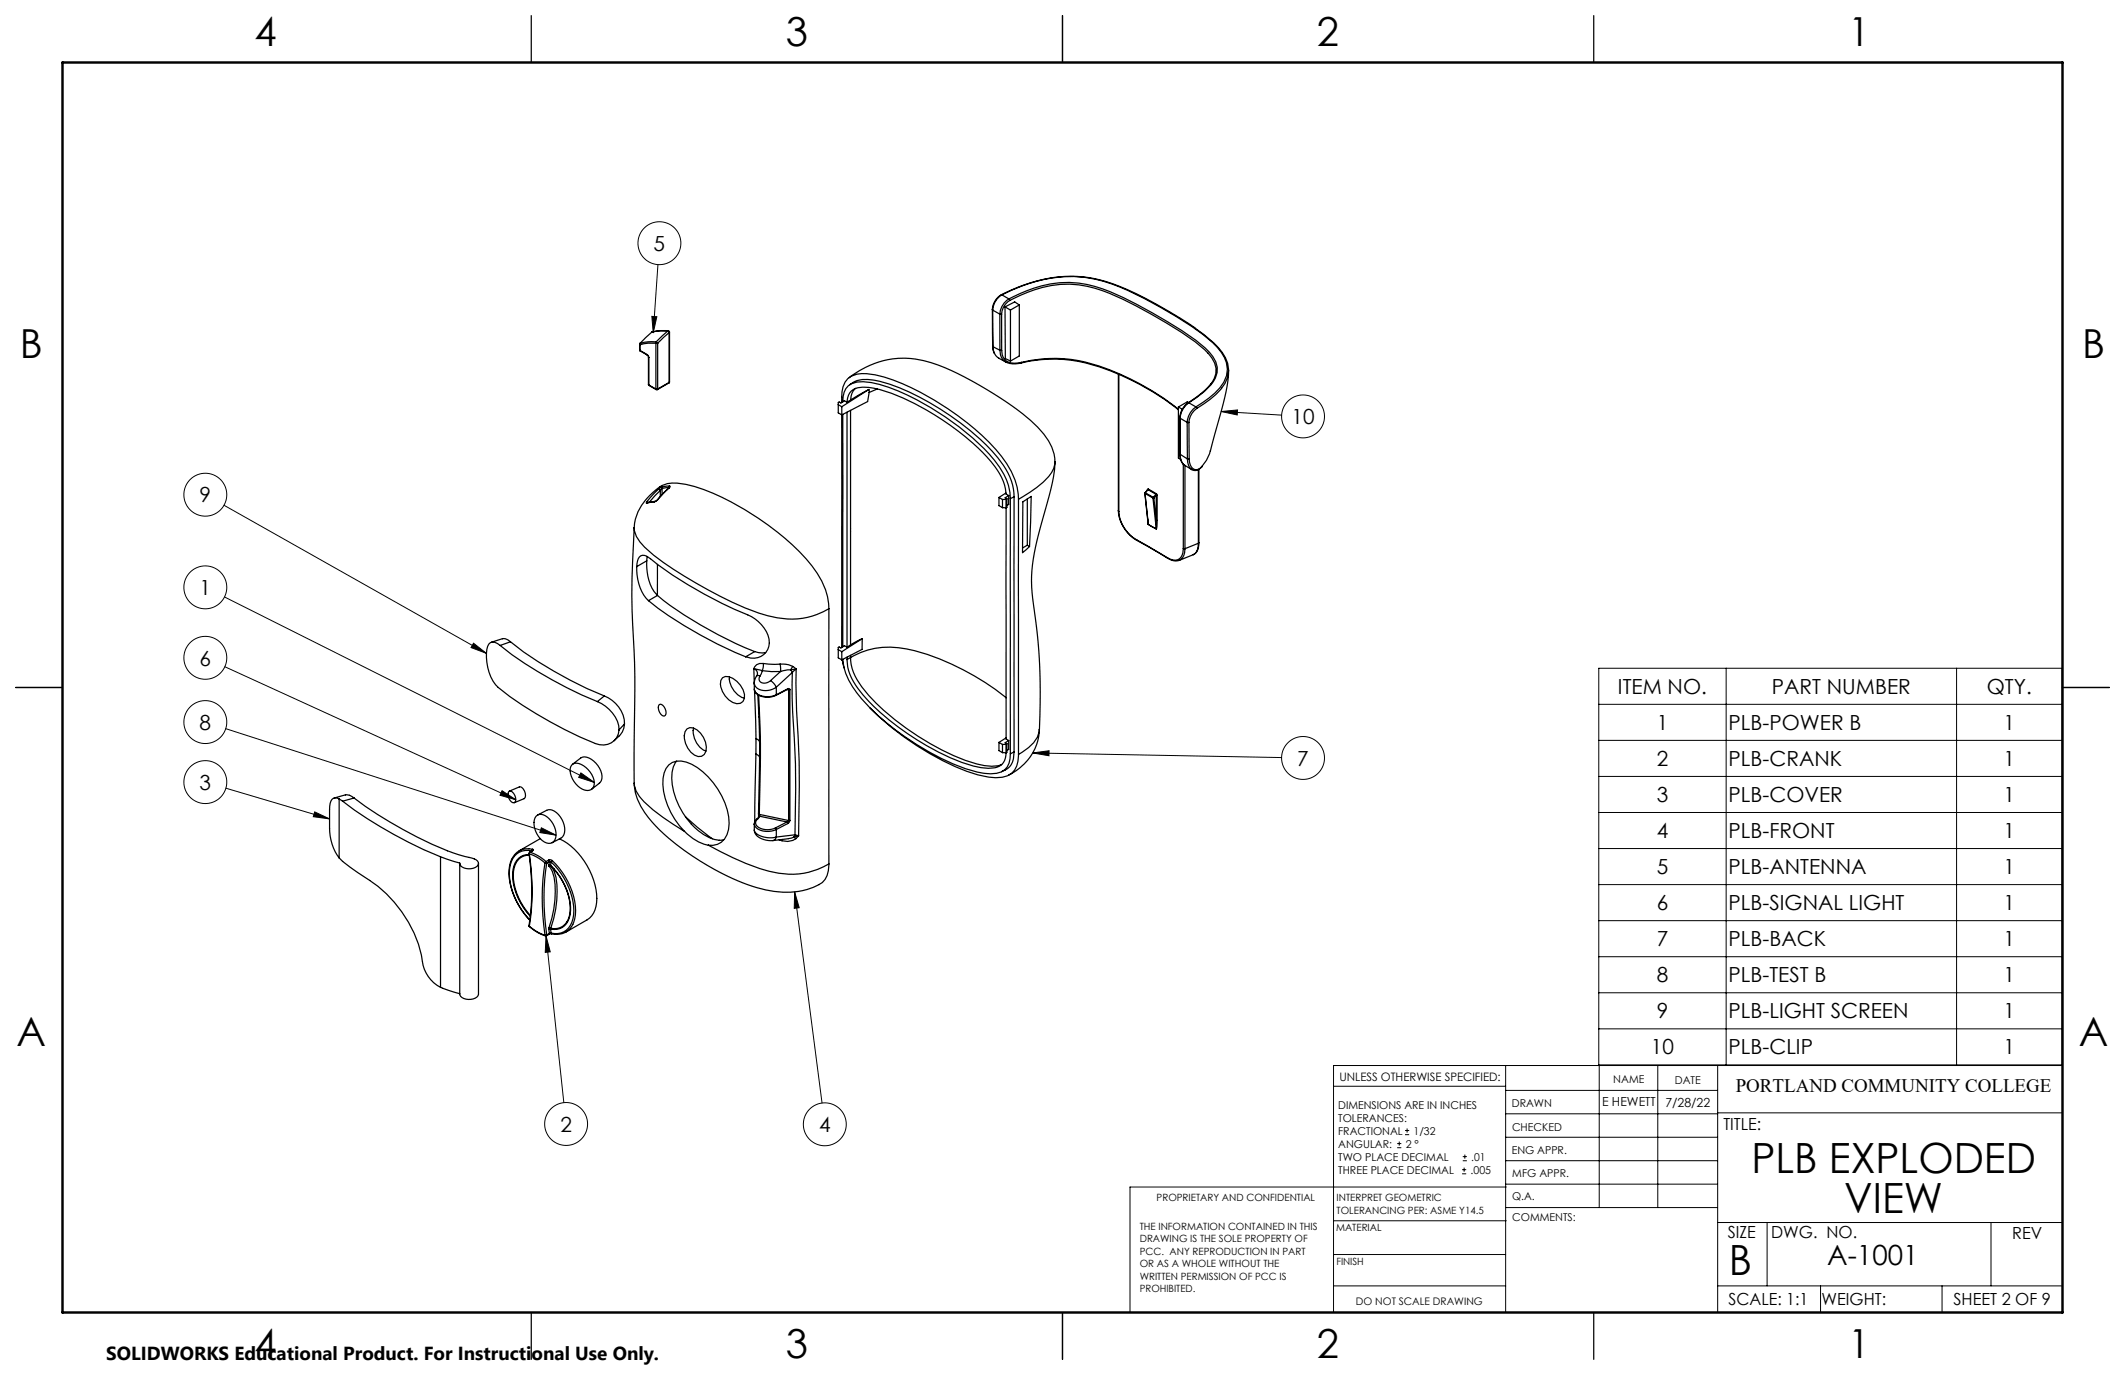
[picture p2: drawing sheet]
<svg xmlns="http://www.w3.org/2000/svg" width="432mm" height="279mm" viewBox="0 0 432 279" stroke-linecap="round" stroke-linejoin="round" font-family="sans-serif">
<g fill="none" stroke="#000" stroke-width=".2">
<path d="M133.7 53.8l-1 13.8M132.5 64.3l1 .1-.8 3.2zM248.1 83.6l3.4-.3-.1 1zM248.1 83.6l12.3 .8M45.5 102.7l53.3 30.1M45.6 121.3l75.2 37.7M45.7 135.5l59.1 27M96.2 130.7l2.6 2.1-3.1-1.2zM324.9 135.8h94.1v80.6h-94.1zM350.8 135.8v80.6M397.6 135.8v80.6M45.9 148.1l67.1 21.6"/>
<path d="M118 157.1l2.8 1.9-3.2-1zM209.9 153l3.3-.4-.1 1zM209.9 153l50.5 .9M324.9 143.1h94.1M324.9 150.4h94.1M324.9 157.8h94.1M45.9 160.2l21.1 6.2M63.9 165l3.1 1.4-3.3-.4zM102 160.7l2.8 1.8-3.2-.9zM110 168.2l3 1.5-3.3-.5zM324.9 165.1h94.1M324.9 172.4h94.1"/>
<path d="M324.9 179.8h94.1M111 190.2l.8 3.2-1 .1zM111 190.2l3.6 33.9M161.5 181.2l.9 3.2-1 .2zM161.5 181.2l5.5 42.9M324.9 187.1h94.1M324.9 194.4h94.1M305.9 216.5v50.2M324.9 201.7h94.1M324.9 209.1h94.1M325 216.5v28.9M336.9 216.5v28.9"/>
<path d="M349 216.5v50.2M419.1 216.5h-148.1v50.2M271 220.7h34.9M283.9 233.2h.8M283.9 232.4h.8M284.3 232v.8M285.5 230.6h.8M285.5 229.7h.8M285.9 229.3v.8M297.1 238.5h.8M297.1 237.7h.8M297.2 235.9h.9"/>
<path d="M297.2 235h.9M297.5 237.3v.8M297.7 234.6v.8M305.9 235.9h43.1M305.9 231.1h43.1M305.9 226.3h43.1M305.9 221.6h43.1M349 226.1h70.1M271 254.9h34.9M271 248.1h35.1M305.9 240.6h43.1M306.1 245.4h42.9"/>
<path d="M306.1 241.2h-76.5v25.5M349 248.4h70.1M359.1 248.4v12.9M404.6 248.4v12.9M271 261.3h34.9M349 261.3h70.1M369.9 261.3v5.4M394.6 261.3v5.4"/>
<circle cx="134" cy="49.4" r="4.4"/>
<circle cx="264.8" cy="84.6" r="4.4"/>
<circle cx="41.7" cy="119.4" r="4.4"/>
<circle cx="41.7" cy="100.5" r="4.4"/>
<circle cx="41.7" cy="133.7" r="4.4"/>
<circle cx="41.7" cy="146.7" r="4.4"/>
<circle cx="41.7" cy="158.9" r="4.4"/>
<circle cx="264.8" cy="154" r="4.4"/>
<circle cx="115" cy="228.4" r="4.4"/>
<circle cx="167.6" cy="228.5" r="4.4"/>
</g>
<g fill="none" stroke="#000" stroke-width=".25">
<path d="M107.9 3.2v9.5M215.9 3.2v9.5M323.8 3.2v9.5M203.5 59.9h.1M203.5 59.9a28.4 28.4 0 0 1 20-3 55.1 55.1 0 0 1 14.2 6.5l5.2 3.3M203.5 59.9a3.6 3.6 0 0 0-1.8 3M203.6 59.9a28.5 28.5 0 0 1 18.8-3.2 46.7 46.7 0 0 1 13.4 5.8 52 52 0 0 1 11.6 8.1 5.8 5.8 0 0 1 .5 8.2 20.3 20.3 0 0 1-4.9 3.9M203.6 59.9l1.4 .8M203.6 59.9a3.8 3.8 0 0 0-1.9 3.1M130 71.1l.1 .2M130 70v.1M130 71.1v.1"/>
<path d="M130 70v1.1M130 71.2l.1 .1M130 71.2l1.5 .8M130 70.1v1.1M130.1 69.8l-.1 .2M130.1 69.8l-.1 .3M130.1 71.3l1.4 .9M131.5 72l.3 .7M131.5 72v.2M131.5 72.2l.3 .4M131.8 78.1l.1 .2M131.8 72.6v.1"/>
<path d="M131.8 78.1v.1M131.8 72.6v5.5M131.8 78.2l.1 .1M131.8 78.2l1.5 .8M131.8 72.7v5.5M131.9 78.3l1.4 .9M132.4 67.5l-2.3 2.3M132.5 67.5h-.1M133.3 69.8h.3M133.3 69.8l-1.6-.1-1.7 .4M133.3 79h.3M133.3 79v.2"/>
<path d="M133.3 69.8v9.2M133.3 69.5l.3 .3M133.3 69.5a8.2 8.2 0 0 0-3.2 .3M133.3 69.5v.3M133.3 79.2h.3M133.6 79v.2M133.6 69.8v9.2M135.7 67.3l-2.4 2.2M135.7 67.3l.3 .3M135.7 67.3l-1.5-.1-1.8 .3M135.8 67.2l.2 .3M135.8 67.2l-.1 .1"/>
<path d="M135.8 67.2h.1M135.8 67.2h-1.5l-1.8 .3M135.9 77.8l-2.3 1.4M136 67.6l-2.4 2.2M136 77.7l-.1 .1M136 67.6v10.1M136 77.7l-2.4 1.3M136 77.6l-.1 .2M136 67.5v.1M136 77.6v.1M136 67.5v10.1M172.6 76.7a17.7 17.7 0 0 1 18.1-2.5 74.6 74.6 0 0 1 18.7 11.2 14.5 14.5 0 0 1 4.8 6.8l.2 1.7"/>
<path d="M172.7 78.2l.3-.3a5.1 5.1 0 0 1 4.5-.7 45.4 45.4 0 0 1 17.7 8.8 31 31 0 0 1 10 10.9l.6 1.6 .3 2.4M173.9 78.9a2.75 2.75 0 0 0-1.1 2.4M176.5 79.2l.1 .5M176.5 79.2l-3.7 2.1M176.5 79.2l-5.4 3.4M176.6 79.7l-.3 1.9-5.2 2.7M178.3 79l-1.7 .7M201.6 62.9l.1 .1M201.6 62.9h.1M201.6 62.9l.1 7.4M201.7 70.4l.1 .1M201.7 70.3l.3 1.5"/>
<path d="M201.7 63l1.5 .8M201.7 63l.1 7.5M201.8 70.5l1.4 .7M201.8 70.5a2.56 2.56 0 0 0 1.2 2.3M203 72.8l1.4 .8M203.2 63.8v7.4M203.2 71.2a2.62 2.62 0 0 0 3.2 2.7l1.1-.1M203.2 71.2h.3M203.5 63.8v7.4M203.5 63.8h-.3M203.5 71.2a2.51 2.51 0 0 0 3.3 2.6l.8-.2M204.2 62.4l.1 10.5 1 .5"/>
<path d="M204.2 62.4l1.1 .6M205 60.7l.2 .4M205 60.7a23.5 23.5 0 0 1 15.9-2.9 36.1 36.1 0 0 1 10 4 108.4 108.4 0 0 1 12.1 7.3 11.6 11.6 0 0 1 4 4.4 4.3 4.3 0 0 1-1 4.7l-1.3 1.3-3.1 2.3M205 60.7a3.8 3.8 0 0 0-1.8 3.1M205.2 61.1a23.1 23.1 0 0 1 15.7-2.9 36.3 36.3 0 0 1 9.9 3.9 105.9 105.9 0 0 1 12 7.3 11.7 11.7 0 0 1 4 4.4 4 4 0 0 1-.7 4.2M205.2 61.1a3.4 3.4 0 0 0-1.7 2.7M205.3 63v10.4M207.1 62l-.9-.7-2 1.1M207.1 62l-1.8 1M207.1 62v10.3l-1.8 1.1M207.6 73.6a28.3 28.3 0 0 1 17.9 1.5 53.1 53.1 0 0 1 13.9 8.1M207.6 73.6l-.1 .2"/>
<path d="M208.1 73.6a28.9 28.9 0 0 1 17.5 1.7 53.4 53.4 0 0 1 13.8 8M208.1 73.6l-.6 .2M227.3 76v27.9M227.3 76.1v27.8M243 66.8a18 18 0 0 1 6 5.9 5.5 5.5 0 0 1-.9 6.4 20.3 20.3 0 0 1-4.9 3.9M246.1 77.9l-1.9 2-2.8 1.9h.2M249.7 75.3a55.6 55.6 0 0 1-2.6 12l-1.1 4.3M133.8 99.4l-2.3 2.5M133.8 99.4l.4 .3M134 99a12.9 12.9 0 0 0-4.9 6.5l-.2 1.8M134 99a5 5 0 0 1 3.6-.8 33.9 33.9 0 0 1 13.7 5.3 47.9 47.9 0 0 1 14.8 13 13.1 13.1 0 0 1 2.3 7.2M134.2 99.7l-2.3 2.4"/>
<path d="M134.2 99.7v1.2M134.5 99.2l-.3 .5M134.5 99.2v1.3M134.6 98.9l-.8 .5M134.6 98.9l-.1 .3M136 99.1l-1.5 .1M136 99.1h.1M136 99.1l-2.4 2.4M136 99.1l-2.3 2.4M136 98.8l-1.4 .1M136 98.8h.2l-.2 .3M136 98.8v.3"/>
<path d="M136.1 99l-.1 .1M170.3 82.2l.8 .4M171 81.8a6.6 6.6 0 0 1 1.3-4.9 5 5 0 0 1 3.8-1 33.9 33.9 0 0 1 13.7 5.4 47.9 47.9 0 0 1 14.8 12.9 13.1 13.1 0 0 1 2.4 7.3M171 84.3v47.3M171.1 82.6v1.7M171.3 81.7a3.8 3.8 0 0 1 1.7-3.7 8.6 8.6 0 0 1 5.7 .1 53.5 53.5 0 0 1 23.4 15.5 12.3 12.3 0 0 1 3.2 7.7M171.3 84.2v47.2M172.1 83.8v47.7M172.1 81.7a2.86 2.86 0 0 1 3.2-3 18.5 18.5 0 0 1 8.2 2.2 53.4 53.4 0 0 1 17.9 13 11.2 11.2 0 0 1 3 6.5l.6 .3M172.1 81.7l-.5-.3-.7 .5-.4-.2-.2 .1v2.1l.8 .4M172.8 83.4v47.7M172.8 81.3l-.7 .4"/>
<path d="M214.4 93.9v-.1a54.6 54.6 0 0 1-2.7 12.3 36.6 36.6 0 0 0-1.7 17 116.6 116.6 0 0 1 1.1 26.4 10.9 10.9 0 0 1-6.1 8M214.4 93.9a4.5 4.5 0 0 1-1.3 2.9 23.2 23.2 0 0 1-6.1 4.7M233.2 99.5h.1M233.2 99.5v.1M233.2 99.5l-.5 .6M233.3 99.5l1.6 .9M233.3 99.5h-.1M233.3 99.5l-.6 .6M233.3 99.4l1.7 .9M233.3 99.4l-.1 .1M233.3 99.4v.1M239.4 82.7v10.4l.5 .3"/>
<path d="M239.4 82.7l.8 .5M239.7 84.9l.1 .1M239.7 84.9v7.3M239.7 92.2l.1 .1M239.7 92.2v.2a2.77 2.77 0 0 0 .8 2M239.8 85l1.4 .8M239.8 85v7.3M239.8 92.3l1.5 1M239.8 92.3a2.54 2.54 0 0 0 .9 2.2M240.4 94.3v17.2M240.6 94.4v.1M240.7 94.5l1.5 .9"/>
<path d="M240.8 94.6v16.9M241.2 85.8h.4M241.2 85.8l.1 7.5M241.3 93.3a2.22 2.22 0 0 0 .9 2.1M241.4 81.9a3.9 3.9 0 0 0-1.7 3M241.5 81.8l-.3-.1-1.8 1M241.6 81.8a4.1 4.1 0 0 0-1.8 3.2M241.6 81.8l1.4 .9M241.6 85.8v7.4M241.6 93.2a1.88 1.88 0 0 0 1.5 2.3l.7-.3 .4-.4M241.6 93.2l-.3 .1M243 82.7l.2 .3"/>
<path d="M243 82.7a4.1 4.1 0 0 0-1.8 3.1M243.2 83a3.7 3.7 0 0 0-1.6 2.8M243.5 95.4v15M243.6 95.4v14.9M244.2 94.8a1.53 1.53 0 0 1-2.1 .6M244.3 94.7l-.1 .2M245.9 91.6a7.1 7.1 0 0 1-1.7 3.2M128.9 107.3v-.1a182.3 182.3 0 0 0 0 27.5v24.5a5.5 5.5 0 0 0 2 3.7 46.1 46.1 0 0 0 8.2 6.1M128.9 107.3a5.7 5.7 0 0 0 2.1 3.9 70.8 70.8 0 0 0 15.3 9.9 35.3 35.3 0 0 0 13.7 4.7 14.6 14.6 0 0 0 8.4-2.1v51.9M129.4 115.1a2.02 2.02 0 0 1 1.1-2.3l.9 .2a87.9 87.9 0 0 0 21.3 12.3 6.7 6.7 0 0 1 3.6 5.4 3.3 3.3 0 0 1-4.8 2.8M129.4 115.1a9.4 9.4 0 0 0 2.4 7M131.4 114a9.7 9.7 0 0 0 2.2 7"/>
<path d="M131.4 114l-2 1.1M131.5 101.9l-.2 .3 .2 .1M131.5 101.9l.3 .2M131.5 113.1l-.1 .9M131.6 102.2l-.1 .1M131.6 102.2h.1M132.9 102l-1.4 .3M133.1 101.9l-1.5 .3M133.1 101.9l-.2 .1M133.6 114.7v6.3M133.7 101.5l-.6 .4M133.7 101.5l-.8 .5"/>
<path d="M203 101.1l.7 .4M203 101.1v1.6l.7 .5M203.7 103.2h.7M203.7 101.5v1.7M204.4 100.2l-1.4 .9M204.4 101.5h-.7M204.4 101.5v1.7M204.4 103.2v47l.6 .3M204.6 101.4l-.2 .1M204.6 101.4v1.7l-.2 .1M205 100.7v1.8l-.4 .2M205 100.7l-.8 .5 .4 .2"/>
<path d="M205.3 101.3v51.9M206.1 100.9l-.8 .4M206.1 100.9v51.9M207 101.5v51.8M207.8 102l1.7-1.1-.3 10.2-1.4 1.2zM208.8 101.4v9.4M208.8 110.8l-1 .6M208.8 110.8l.4 .3M227.3 103.8a7.5 7.5 0 0 0 3.7 6M227.3 103.9a7.3 7.3 0 0 0 3.7 5.8M231 109.7l6.2 3.6M231 109.7v.1"/>
<path d="M231 109.8h.1M231 109.8l6.3 3.6M232.6 100.2l.7 6.4M232.6 100.2l.1 .1M232.7 100.1l-.1 .1M232.7 100.1h.1M232.7 100.3l1.6 .9M232.7 100.3l.6 6.3M232.7 100.1v.2M232.7 100.1l1.6 1M233.2 105.4l.1 1.2M233.3 106.6l1.7 .9"/>
<path d="M233.3 106.6h.1M234.3 101.2l.7 6.3M234.3 101.1l.2 .1M234.3 101.1v.1M234.5 101.2h-.2M234.5 101.2l.5 4.6M234.9 100.4l.1 .3M234.9 100.4l-.6 .7M235 105.8v1.7M235 100.7h.1M235 105.8h.1M235 100.7l-.5 .5"/>
<path d="M235 100.7v5.1M235 107.5h.1M235 100.3l.1 .4M235 100.3l-.1 .1M235.1 105.8l-.1 1.7M235.1 100.7v5.1M237.2 113.3l.1 .1M237.3 113.4l.1 .1a2.57 2.57 0 0 0 2.2 .3M240.4 111.5a1.89 1.89 0 0 1-2.1 2.3l-1.1-.5M240.4 111.5h.4M240.8 111.5a2.36 2.36 0 0 1-1.2 2.4M242.5 112.7l-2.9 1.2"/>
<path d="M243.5 110.4a2.17 2.17 0 0 1-1 2.3M243.5 110.4l-2.7 1.1M243.6 110.3v.4a2.05 2.05 0 0 1-1.2 2M243.6 110.3l-.1 .1M3.2 139.7h9.5M101.6 131.2a81.8 81.8 0 0 0 19.8 11.4M101.6 131.2a1.59 1.59 0 0 0-2.3-.3 8.8 8.8 0 0 0 .9 7.5l.5 .7a69.3 69.3 0 0 0 17.1 10.6l3.2 1.4a3.3 3.3 0 0 0 4.8-2.8M103.7 130.4a79.3 79.3 0 0 0 19.1 11M103.7 130.4a1.66 1.66 0 0 0-1.6-.6l-2.3 .7M103.7 130.4l-2.1 .8M131.8 122.1a81.3 81.3 0 0 0 19.7 11.4M133.6 121a79.4 79.4 0 0 0 19.8 11.4"/>
<path d="M133.6 121l-1.8 1.1M146.8 137.7a2.37 2.37 0 0 1 2.9 .8 4.1 4.1 0 0 1 1.6 3.4 1.49 1.49 0 0 1-2.4 .9 4.4 4.4 0 0 1-2.4-4.5zM148.2 137.6a4.4 4.4 0 0 0 3.1 4.3M153.2 135.9a.93 .93 0 0 1 .5 1.5M153.2 135.9l1.7 .4M153.2 135.9l.1 3.2M153.3 138.8v1.2M153.4 132.4l.7 .2h1.5M153.4 132.4l-1.9 1.1M153.7 137.4a1.72 1.72 0 0 0-.3 1.9 1.72 1.72 0 0 0 1.6 1l1.5-.1 1.2-.6M154.5 137.3a.96 .96 0 0 0 0 1.2 .96 .96 0 0 0 1.2 .3l.9-.5M154.5 137.3h-.6l-.2 .1"/>
<path d="M154.9 136.3l-.4 1M154.9 136.3l1.8 .2h1.9M155.1 134.8l3.4 .2M155.1 134.8a1.48 1.48 0 0 0-1.9 1.1M155.1 134.8l-.2 1.5M156.6 138.3l.7 .6 .4 .7M157.7 139.6v1.6M158.5 135a4.7 4.7 0 0 1 2.6 .4M158.5 135l.1 1.5M158.6 136.5l-2 1.8M160.1 140a.25 .25 0 0 1 .3-.1 .25 .25 0 0 1 .1 .3M160.1 140l-.1 .1"/>
<path d="M160.1 140l-2.4 1.2M160.7 136.1l-2.1 .4M160.7 136.1l.3 .5M161 136.6a113.2 113.2 0 0 0 .4 13.5l.3 10.2-.2 9.3M161 136.6l-3.3 3M161.1 135.4l.7 .6M161.1 135.4l-.4 .7M161.8 136l.1 8.4a217.3 217.3 0 0 1 .4 25.4M161.8 136l-.8 .6M161.8 136l-1.1 .1M170.3 132l.8 .4M171.1 132.4v1.7"/>
<path d="M171.1 134l.4 1.7M171.3 134a11.8 11.8 0 0 0 2.8 6.8 52.8 52.8 0 0 0 22.1 15.4 11.6 11.6 0 0 0 7.2 .7 3.4 3.4 0 0 0 1.9-3.7M172.1 134a11.3 11.3 0 0 0 3.3 7.2 52.2 52.2 0 0 0 22.4 14.5 7.8 7.8 0 0 0 5.3 0 2.91 2.91 0 0 0 1.3-2.7M172.1 133.5v.5M172.1 131.5l-.5-.3-.7 .5-.4-.2-.2 .1v2.1l.8 .4M172.8 133.6l.3 2.2a16.3 16.3 0 0 0 4.9 7 53.3 53.3 0 0 0 20.5 12.4 7.9 7.9 0 0 0 5 .2M172.8 133.6a16.1 16.1 0 0 1 13-1.4 51.8 51.8 0 0 1 18.6 9.6M172.8 133.2v.4M172.8 133.6l-.7 .4M172.8 131.1l-.7 .4M175.2 129.8l-2.4 1.3M175.2 129.8v2.2l-4.1 2.1"/>
<path d="M175.2 129.8l-4.1 2.6M419.1 139.7h9.5M116.2 155.5a1.85 1.85 0 0 1 2.4 .1 4.2 4.2 0 0 1 2 4.3 1.69 1.69 0 0 1-2.7 .2 4.4 4.4 0 0 1-1.9-4.3zM116.3 155.3l.9-.6a2.19 2.19 0 0 1 3.5 0 3.9 3.9 0 0 1 1.5 3.9l-.2 .4-1.8 1.4M121.4 142.6a6.9 6.9 0 0 1 4.4 5.7M122.8 141.4a6.4 6.4 0 0 1 4.1 5.7M122.8 141.4l-1.4 1.2M125.8 149.5l-1 1M126.9 147.1a3.3 3.3 0 0 1-1.1 2.4M126.9 147.1l-1.1 1.2M128.9 159.1a11 11 0 0 0 2.8 7 49.5 49.5 0 0 0 16.2 12 29.2 29.2 0 0 0 12.7 3.2 12.9 12.9 0 0 0 6.5-2 4.7 4.7 0 0 0 1.3-3.7M134 143.2a1.17 1.17 0 0 1 1.3 1.2 .74 .74 0 0 1-.5 1.1 1.79 1.79 0 0 1-.8-2.3z"/>
<path d="M137.5 154.7a6.9 6.9 0 0 0-.6 6.2 13.7 13.7 0 0 0 8.2 9.7l1 .1 1-.1M139.6 148.1a2.07 2.07 0 0 1 2.7 .9 3.9 3.9 0 0 1 .8 4.3 1.82 1.82 0 0 1-2.7-.4 4.5 4.5 0 0 1-1.2-4.2zM140.9 148a4.3 4.3 0 0 0 2.5 4.6M153.3 140a1.78 1.78 0 0 0 1.7 1.5l.5 .1a4.1 4.1 0 0 0 2.2-.4M153.3 140a2.18 2.18 0 0 0 2.5 1.7l1-.1 .9-.3M153.3 140.3l.3 9.8M153.6 153.2a.92 .92 0 0 1 .8 .8M153.6 153.2l-.2 13.8M153.6 150.1a.91 .91 0 0 1 .8 .8M153.6 150.1v3.1M154 141.2l.4 9.7M154.2 141.2l.3 9.8"/>
<path d="M154.4 150.9l.1 .1M154.4 150.9v3.1M154.4 154l.1 .2M154.4 154l-.3 11.4M154.5 154.2l-.2 11.3M154.5 151v3.2M157.7 141.2v.1M159.9 140.1l.3 .1M160 140.1l.2 .1M160 140.1l-2.3 1.2M160.2 140.2v26.5M160.5 140.2h-.3"/>
<path d="M160.5 140.2v26.5M176.8 143.8a55.8 55.8 0 0 0 21.9 13.6 9.6 9.6 0 0 0 6 .2 4.3 4.3 0 0 0 2.3-4.3M203 150.9v1.6l.7 .4M203 150.9l.7 .4M203.7 151.3v1.6M203.7 152.9l.7 .1M204.4 151.3v1.7M204.4 151.3h-.7M204.4 149.9l-1.4 1M204.6 151.1v1.8l-.2 .1M204.6 151.1l-.2 .2M205 150.5v1.8l-.4 .2"/>
<path d="M205 150.5l-.8 .4 .4 .2M206.1 152.8a3.6 3.6 0 0 1-2.6 4M206.1 152.8l-.8 .4M211.2 148.2a4.8 4.8 0 0 1-2.2 3.7l-2 1.4M68.9 174.3a35.1 35.1 0 0 0 6.2 4.6 25 25 0 0 1 10.9 17.3 7 7 0 0 0 3.5 4.4M68.9 162.3a1.15 1.15 0 0 0-1.2-.1 1.15 1.15 0 0 0-.6 1.1l-.1 5.1a10.1 10.1 0 0 0 1.9 5.9M68.9 162.3v12M68.9 162.3l.7 .5M69.6 162.8a87.6 87.6 0 0 0 19.9 11.3M70.2 161.5l-2.3 .7M70.2 161.5a2.08 2.08 0 0 1 1.7 .7M71.9 162.2a76.5 76.5 0 0 0 22.6 11.8l1.2 .3a2.36 2.36 0 0 1 1.5 .9 1.28 1.28 0 0 1-1.5 1.3 2.14 2.14 0 0 1-2.2-.8l-.1-.3-3.9-1.3"/>
<path d="M71.9 162.2l-2.3 .6M89.5 174.1v26.5M93.4 175.4v26.6a2.07 2.07 0 0 0 2.8 1 1.24 1.24 0 0 0 1-1v-26.6M103.5 160.8a1.54 1.54 0 0 1 1 2.3 1.54 1.54 0 0 1-1.2-2.1zM103.5 160.8l2-.9a1.23 1.23 0 0 1 1.2 1.3l.1 .5-.3 .6-2 .8M104 174.5a9.5 9.5 0 0 0 .5 7.6l1.4 2.7 1.7 2.2M107.5 173.4a48.1 48.1 0 0 1 0 14.7M107.5 173.4l.1 .1M107.5 173.6a3.2 3.2 0 0 0-3.3 3.1 12.4 12.4 0 0 0 3.5 9.5M107.5 173.8a3.2 3.2 0 0 0-3.2 3.3 12.3 12.3 0 0 0 3.5 8.9M107.6 173.5a8.7 8.7 0 0 1 3.1 1.8M107.6 173.5a48 48 0 0 1 0 14.7"/>
<path d="M107.6 173.2l-.1 .2M107.7 173.2a8.9 8.9 0 0 1 3.3 1.9M107.7 173.2l-.1 .3M107.7 173.2h-.1M108.2 172.9l-.6 .3M108.2 172.8v.1M108.2 172.9h.1M108.2 172.9l-.5 .3M108.2 172.6l.2 .1-.2 .2M108.2 172.6a3.5 3.5 0 0 0-4.1 1.9M108.2 172.6l-.1 .3a3.7 3.7 0 0 0-4.6 3.7 14.2 14.2 0 0 0 4.2 10.3M108.9 165.9a1.65 1.65 0 0 1 2.4 .2 4.3 4.3 0 0 1 1.5 4.5 1.55 1.55 0 0 1-2.6 .2 4.5 4.5 0 0 1-1.5-4.6z"/>
<path d="M109.3 165.6l.9-.5a2.33 2.33 0 0 1 3.6 .9 3.6 3.6 0 0 1 .5 4l-2.1 1.2M109.8 170.4l-4.3 2.5M110.7 175.3l.4 .1M110.7 175.3a47.9 47.9 0 0 0 0 14.7M111 175.1l-.3 .2M111 175.1l.1 .3M111.1 175.4a47.7 47.7 0 0 0 0 14.6M111.5 174.8l.3-.1 .4 .2M111.5 174.8l.1 .3M111.5 174.8l-.5 .3M111.5 175.8l.1 .2M111.5 175.8h.4"/>
<path d="M111.6 176a5.8 5.8 0 0 1 1.2 3.7 22.2 22.2 0 0 1-1.2 8.8M111.6 175.1l-.1 .7M111.6 175.1h.4M111.6 175.1l-.5 .3M111.9 175.8a12.5 12.5 0 0 1 4 10 3.2 3.2 0 0 1-4 3M111.9 175.8v.1M111.9 175.9a11.9 11.9 0 0 1 3.8 10.2 3.1 3.1 0 0 1-3.8 2.5M111.9 175.9a5.8 5.8 0 0 1 1.3 3.8 22.5 22.5 0 0 1-1.3 8.9M111.9 175.9l-.3 .1M112 175.1a14.2 14.2 0 0 1 4.6 10.8 3.7 3.7 0 0 1-4.6 3.7M112 175.1l-.1 .7M112.2 174.9a14.6 14.6 0 0 1 4.7 11 3.8 3.8 0 0 1-3.9 3.9"/>
<path d="M112.2 174.9l-.2 .2M113.7 170.4a14.3 14.3 0 0 1 7.5 13 4.4 4.4 0 0 1-1.9 3.5l-4.3 2.5M139.1 169a14.6 14.6 0 0 1-4.4-10.8 3.4 3.4 0 0 1 4.8-3.3 14.6 14.6 0 0 1 8.3 9.7 7.2 7.2 0 0 1-.6 5.9 3.3 3.3 0 0 1-3.3 1.2M139.1 169a8.9 8.9 0 0 0 4.8 2.7M139.3 165.9l2.4 2.2 3.1 2.3M143.9 171.7a47.5 47.5 0 0 0 14.3 5.7 14.8 14.8 0 0 0 10.2-1.8M153.3 168.7a2.3 2.3 0 0 0 2.1 1.4l1 .1 1.3-.1M153.3 168.7a2.14 2.14 0 0 0 1.8 1.9l1.9 .2M153.9 166.4a1.31 1.31 0 0 0-.6 1.1M154 166.3a1.07 1.07 0 0 0-.4 1.2 1.07 1.07 0 0 0 .9 .8l1.6 .3 1.5-.4M154 166.3l-.1 .1M154.1 165.4v.6l.3-.1"/>
<path d="M154.1 165.4l.2 .1M154.1 166l-.2 .4M154.3 165.5l.1 .4M154.3 165.5l5.9 1.2M154.4 165.9l-.4 .4M154.4 165.9l5.5 1.1M157.6 168.2l.1 .4M157.7 168.6a3.9 3.9 0 0 1-4.2-.6l-.2-.6v1.3M157.7 170.1l-.3 .5-.4 .2M157.7 168.6v1.5M158.3 170.7l.6 .1M159 170.6l-.1 .2"/>
<path d="M159.9 167l.2 .3M159.9 167l-2.3 1.2M160.1 167.3l-2.4 1.3M160.2 170.4l-3.2 .4M160.2 166.7l-.3 .3M160.5 166.7l-.4 .6M160.5 166.7h-.3M161.3 170.1l.4 .3M161.3 170.1l-1.1 .3M161.5 169.6l.8 .2M161.5 169.6l-.2 .5M161.5 169.6l-3.8 .5"/>
<path d="M161.7 170.4l-.6 .4-1.1 .2-1.1-.2M162.3 169.8l-.6 .6M162.3 169.8l-1 .3M107.5 188.1l.1 .2M107.5 188.1l.1 .1M107.6 188.2a8.7 8.7 0 0 0 3.1 1.8M107.6 188.2v.1M107.6 188.3l1.8 1.3 1.5 .6M110.7 190l.2 .2M111 190.2h-.1M111.1 190h-.4M111.1 190l-.1 .2"/>
<path d="M111.5 188.8l.1 .9M111.6 188.5l-.1 .3M111.6 188.5l.3 .1M111.6 189.8l-.6 .4M111.6 189.7v.1M111.6 189.7l-.5 .3M111.9 188.8l.1 .8M111.9 188.8h-.4M111.9 188.6v.2M112 189.6l-.4 .1M112 189.6l.1 .2M112.1 189.8h-.5"/>
<path d="M112.1 189.8h.8M89.5 200.6l3.9 1.3M107.9 266.7v9.5M215.9 266.7v9.5M323.8 266.7v9.5"/>
</g>
<path d="M12.7 12.7h406.4v254h-406.4z" fill="none" stroke="#000" stroke-width=".5"/>
<path d="M132.5 64.3l1 .1-.8 3.2zM248.1 83.6l3.4-.3-.1 1zM209.9 153l3.3-.4-.1 1zM161.5 181.2l.9 3.2-1 .2zM111 190.2l.8 3.2-1 .1zM110 168.2l3 1.5-3.3-.5zM63.9 165l3.1 1.4-3.3-.4zM102 160.7l2.8 1.8-3.2-.9zM118 157.1l2.8 1.9-3.2-1zM96.2 130.7l2.6 2.1-3.1-1.2z" fill="#000"/>
<g font-size="8.5">
<text x="355.9" y="238.4">PLB EXPLODED</text>
<text x="374.7" y="246.6">VIEW</text>
<text x="351.3" y="259">B</text>
</g>
<g font-size="8.1">
<text x="51.7" y="9.3">4</text>
<text x="159.7" y="9.3">3</text>
<text x="267.6" y="9.3">2</text>
<text x="375.6" y="9.3">1</text>
<text x="4" y="72.8">B</text>
<text x="423.1" y="72.8">B</text>
<text x="3.3" y="212.5">A</text>
<text x="422.4" y="212.5">A</text>
<text x="51.7" y="276">4</text>
<text x="159.7" y="276">3</text>
<text x="267.6" y="276">2</text>
<text x="375.6" y="276">1</text>
</g>
<text font-size="5.6" x="371.3" y="257">A-1001</text>
<g font-size="4.2">
<text x="132.8" y="51">5</text>
<text x="262.4" y="86.2">10</text>
<text x="40.6" y="102.1">9</text>
<text x="40.6" y="120.9">1</text>
<text x="40.6" y="135.2">6</text>
<text x="328.8" y="141">ITEM NO.</text>
<text x="360" y="141">PART NUMBER</text>
<text x="403.7" y="141">QTY.</text>
<text x="40.6" y="148.3">8</text>
<text x="336.6" y="148.3">1</text>
<text x="351.3" y="148.3">PLB-POWER B</text>
<text x="407.1" y="148.3">1</text>
<text x="263.6" y="155.6">7</text>
<text x="336.6" y="155.6">2</text>
<text x="351.3" y="155.6">PLB-CRANK</text>
<text x="407.1" y="155.6">1</text>
<text x="40.6" y="160.5">3</text>
<text x="336.6" y="163">3</text>
<text x="351.3" y="163">PLB-COVER</text>
<text x="407.1" y="163">1</text>
<text x="336.6" y="170.3">4</text>
<text x="351.3" y="170.3">PLB-FRONT</text>
<text x="407.1" y="170.3">1</text>
<text x="336.6" y="177.6">5</text>
<text x="351.3" y="177.6">PLB-ANTENNA</text>
<text x="407.1" y="177.6">1</text>
<text x="336.6" y="184.9">6</text>
<text x="351.3" y="184.9">PLB-SIGNAL LIGHT</text>
<text x="407.1" y="184.9">1</text>
<text x="336.6" y="192.3">7</text>
<text x="351.3" y="192.3">PLB-BACK</text>
<text x="407.1" y="192.3">1</text>
<text x="336.6" y="199.6">8</text>
<text x="351.3" y="199.6">PLB-TEST B</text>
<text x="407.1" y="199.6">1</text>
<text x="336.6" y="206.9">9</text>
<text x="351.3" y="206.9">PLB-LIGHT SCREEN</text>
<text x="407.1" y="206.9">1</text>
<text x="335.5" y="214.3">10</text>
<text x="351.3" y="214.3">PLB-CLIP</text>
<text x="407.1" y="214.3">1</text>
<text x="113.9" y="230">2</text>
<text x="166.4" y="230">4</text>
</g>
<text font-size="3.9" x="352.7" y="222">PORTLAND COMMUNITY COLLEGE</text>
<text font-size="3.8" x="21.6" y="276.3">SOLIDWORKS Educational Product. For Instructional Use Only.</text>
<g font-size="3.4">
<text x="350.2" y="229.5">TITLE:</text>
<text x="351.1" y="251.6">SIZE</text>
<text x="359.9" y="251.6">DWG. NO.</text>
<text x="408.9" y="251.7">REV</text>
<text x="351.2" y="265.2">SCALE: 1:1</text>
<text x="370.1" y="265.3">WEIGHT:</text>
<text x="396.9" y="265.2">SHEET 2 OF 9</text>
</g>
<g font-size="2.5">
<text x="325.5" y="224.8">E HEWETT</text>
<text x="338.4" y="224.9">7/28/22</text>
</g>
<text font-size="2.4" x="272.2" y="219.7">UNLESS OTHERWISE SPECIFIED:</text>
<g font-size="2.2">
<text x="327.8" y="220.1">NAME</text>
<text x="340.3" y="220.2">DATE</text>
<text x="271.9" y="225.3">DIMENSIONS ARE IN INCHES</text>
<text x="271.9" y="227.9">TOLERANCES:</text>
<text x="307.2" y="224.9">DRAWN</text>
<text x="271.9" y="230.6">FRACTIONAL</text>
<text x="271.9" y="233.2">ANGULAR:</text>
<text x="285.6" y="233.2">2 °</text>
<text x="287.2" y="230.6">1/32</text>
<text x="307.3" y="229.8">CHECKED</text>
<text x="271.9" y="238.5">THREE PLACE DECIMAL</text>
<text x="271.9" y="235.9">TWO PLACE DECIMAL</text>
<text x="298.8" y="238.5">.005</text>
<text x="299" y="235.9">.01</text>
<text x="307.2" y="234.5">ENG APPR.</text>
<text x="307.3" y="239.2">MFG APPR.</text>
<text x="307.3" y="243.9">Q.A.</text>
<text x="307.3" y="248.1">COMMENTS:</text>
</g>
<text font-size="2.1" x="275.5" y="265.1">DO NOT SCALE DRAWING</text>
<g font-size="2">
<text x="235" y="244.1">PROPRIETARY AND CONFIDENTIAL</text>
<text x="271.6" y="244.1">INTERPRET GEOMETRIC</text>
<text x="231.6" y="249.9">THE INFORMATION CONTAINED IN THIS</text>
<text x="271.5" y="250.2">MATERIAL</text>
<text x="271.6" y="246.6">TOLERANCING PER: ASME Y14.5</text>
<text x="231.6" y="252.4">DRAWING IS THE SOLE PROPERTY OF</text>
<text x="231.6" y="255">PCC. ANY REPRODUCTION IN PART</text>
<text x="231.6" y="257.5">OR AS A WHOLE WITHOUT THE</text>
<text x="271.5" y="257">FINISH</text>
<text x="231.6" y="260">WRITTEN PERMISSION OF PCC IS</text>
<text x="231.6" y="262.5">PROHIBITED.</text>
</g>
</svg>
